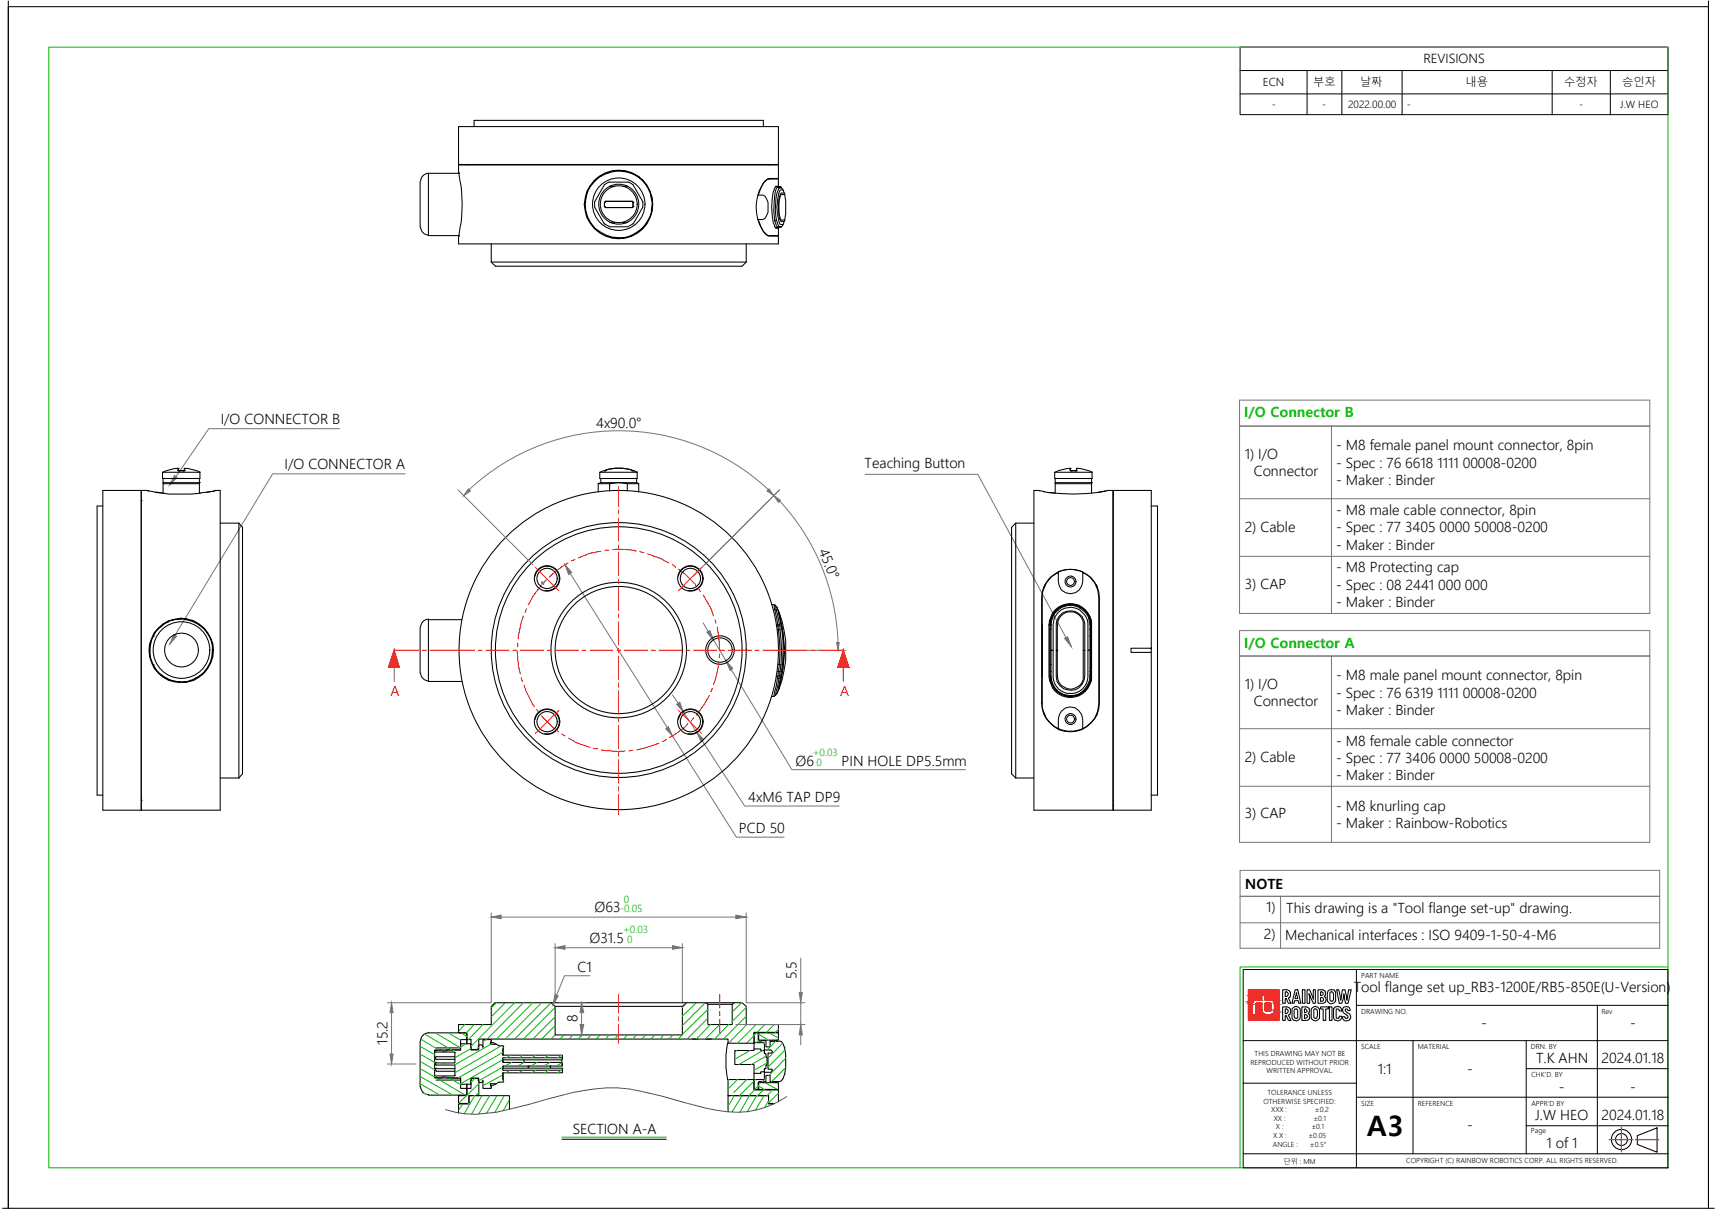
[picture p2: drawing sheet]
<svg xmlns="http://www.w3.org/2000/svg" width="420mm" height="297mm" viewBox="0 0 420 297" stroke-linecap="round" stroke-linejoin="round" font-family="sans-serif">
<g fill="none" stroke="#767676" stroke-width=".24">
<path d="M303.1 97.9h100.4v52.2h-100.4zM83.1 104.9h-32l-8 11.7M99.1 115.9h-32.4l-23.9 39.5M112 119.9l18.3 18.3M114.8 119.7a53.7 53.7 0 0 1 73 0M190.6 119.9l-21.1 21.1M211.6 116.1h27.5l21.6 40M303.1 104.3h100.4M325.6 104.3v45.8M190.6 122.5a53.7 53.7 0 0 1 14.3 34.6M303.1 122h100.4M303.1 136.1h100.4"/>
<path d="M139.4 140.3l23.8 37.7M172 152.4l1.2 2.1M174.5 156.6l3 5.1M191.9 159.1h15M303.1 154.3h100.4v51.8h-100.4zM164.5 170l1.4 2.1M167.1 174.2l3.3 5M178.8 163.8l14.9 24.5h42.4M303.1 160.5h100.4M303.1 178.3h100.4M325.6 160.5v45.6M164.5 180.1l15.6 24.7h11.7"/>
<path d="M171.7 181.2l10.4 16h23.1M303.1 192.4h100.4M303.3 213h102.6v19h-102.6zM303.3 219.3h102.6M313.2 219.3v12.7M120.1 223.4v21.9h-25.4M122.6 224.4h57.4M135.8 230.9v14.4M138.2 231.9h26.3M144.3 238.7h-6.3l-1.9 4.7M166.9 230.9v14.4M182.5 223.4v21.9h14.4"/>
<path d="M195.8 234.4v8.4M303.3 225.8h102.6M95.8 247.8v10.1M136.7 245.3h6.6M136.7 253.2h6.6M142.2 247.8v2.9M180 250.7h16.9M195.8 245.3v5.4M195.8 253.2v2.4M94.7 260.3h7"/>
</g>
<g fill="#767676" stroke="#767676" stroke-width=".24">
<path d="M204.6 157.2h.6l-.2 1.9z"/>
<path d="M189.2 121.3l1.7 1.1-.5 .5z"/>
<path d="M165.5 172.3l.7-.5 .9 2.4z"/>
<path d="M170.4 179.2l1.7 1.8-.6 .5z"/>
<path d="M138.2 138.2l1.6 1.9-.7 .5z"/>
<path d="M162.8 178.3l.6-.5 1.1 2.3z"/>
<path d="M172.8 154.7l.8-.4 .9 2.3z"/>
<path d="M177.5 161.7l1.7 1.9-.6 .5z"/>
<path d="M42.5 155.2l.7 .5-1.7 1.9z"/>
<path d="M260.4 156.2l.7-.4 .9 2.4z"/>
<path d="M120.1 224.4l2.5-.5v.9z"/>
<path d="M180 223.9l2.5 .5-2.5 .4z"/>
<path d="M42.7 116.3l.6 .5-1.8 1.8z"/>
<path d="M187.6 120.1l.5-.5 1.1 1.7z"/>
<path d="M114.6 119.6l.5 .5-1.7 1.2z"/>
<path d="M135.8 231.9l2.4-.5v.9z"/>
<path d="M164.5 231.4l2.4 .5-2.4 .4z"/>
<path d="M95.8 245.3l.3 2.5h-.7z"/>
<path d="M95.4 257.9h.7l-.3 2.4z"/>
<path d="M141.9 250.7h.8l-.5 2.5z"/>
<path d="M142.2 245.3l.5 2.5h-.8z"/>
<path d="M195.8 250.7l.4 2.5h-.7z"/>
<path d="M195.5 242.8h.7l-.4 2.5z"/>
<path d="M135.8 243.3l.7 .4-1.2 2z"/>
</g>
<g fill="none" stroke="#000" stroke-width=".25">
<path d="M2 1.6h415.8v294h-415.8zM2 .2v295.4h-1.4M417.8 .2v295.4h1.4M112.1 31h78.3v9.2h-78.3zM116 31v-1.6h70.7v1.6M102.7 44.4v11.2M102.9 55.5a1.97 1.97 0 0 0 1.9 2M104.8 42.4h7.5l-.2-.3a34.9 34.9 0 0 1 .2 15.2l-.2 .6 .2-.3h-7.5zM104.8 42.4a1.97 1.97 0 0 0-1.9 2M112.1 42.1v-1.7h78.3v3.3h-2.2a2.9 2.9 0 0 0-2 2 10.6 10.6 0 0 0 1 11.6l1 .5h2.2v1.9h-78.3v-1.8M114.7 40.2v.2M120.1 59.7v4.4"/>
<path d="M145.4 50.7l2.4 4.1M145.5 49.3v1.3M146.8 43.2h.1M147.8 54.7l1.2 .7M147.8 49.5v1v-1l.3-.2h6.5l.2 .2v1l-.2 .3h-6.5l-.3-.3M147.8 50.5h.1M147.8 49.5h.1M147.8 50.5l.3 .3M148.1 50.8h.1M148.1 49.3h.1M148.1 50.8h6.5M148.6 42.3h.1"/>
<path d="M149 44.5l-1.2 .7-2.4 4.2M149 55.5h4.7M149 44.6h4.7M149.1 45.6h1.3M149.1 54.5h1.3M151.3 58.2a8.2 8.2 0 0 0 8.2-7.8 8.2 8.2 0 0 0-7.4-8.5 8.2 8.2 0 0 0-8.8 7 8 8 0 0 0 8 9.3v.2a8.4 8.4 0 0 0 7.7-11.6 8.4 8.4 0 0 0-13.7-2.7 8.4 8.4 0 0 0 2.8 13.7l1.6 .5 1.6 .1M152.3 45.6h1.1M152.3 54.5h1.1M153.7 44.5l1.1 .7 2.4 4.2M153.9 42.3h.1M154.6 49.3h-6.5l-.3 .2M154.6 50.8h.1"/>
<path d="M154.6 49.3h.1M154.6 49.3l.2 .2M154.8 50.5h.1M154.8 49.5h.1M154.8 49.5v1M154.8 50.5l-.2 .3M154.8 54.7l-1.1 .7M156.1 43.2h.1M157.2 49.3v1.3M157.2 50.7l-2.4 4.1M182.5 59.7v4.4M185.3 53.7h.1"/>
<path d="M185.3 47.7h.1M187.1 44.4l.7-.6h2.6v1.8h-.7a12.1 12.1 0 0 0-.7 8l.5 1.9 .2 .4h.7v1.7h-2.2a2.61 2.61 0 0 1-2.1-2.2l-.7-1.7h1.2a2.88 2.88 0 0 0 1.2-3 2.82 2.82 0 0 0-1.2-3h-1.2l.7-1.6 .6-1.3zM187.8 57.6h.4M187.8 43.8h.4M188 40.2v.2M189.6 45.7h.6a2.05 2.05 0 0 0-.7 2 13.3 13.3 0 0 0 .6 7.9h.1M189.6 55.6h.6M189.9 53.8l-.3 .2M190.2 45.8l.4 .2M190.2 55.6h.1M190.2 55.6h.6M190.2 45.7h.6"/>
<path d="M190.2 45.7h.1M190.3 45.7l.4 .2M190.4 45.7l.4 .2M190.5 46.1l.6-.1 .4 .5a.76 .76 0 0 0-1 .7 14.3 14.3 0 0 0 .3 7.6l.7 .2-.4 .5h-.3a.93 .93 0 0 1-.7-1 13.1 13.1 0 0 1 .4-8.4zM190.7 55.4l-.4 .2M190.7 45.7l.3 .2M190.8 55.4l-.4 .2M190.8 45.7l.4 .2M191 47.6h.9a19.2 19.2 0 0 1 0 6.2h-.9a9.8 9.8 0 0 1 0-6.2zM191.2 55.4l-.4 .2M191.5 46.5l.3 .7-.9 .2a11.4 11.4 0 0 0 0 6.7l.9 .1-.3 .8M191.9 47.2l.1 .3"/>
<path d="M192 53.8l-.1 .3M120.1 64.1l1.1 1h60.3l1-1M120.1 64.1h62.4M39.8 115.6h9.1v1.5h-9.1zM39.9 118.1h.1M39.9 117.1v1M43.6 114.7v.5h.2M43.6 115.2h.1M43.6 114.7h.1M43.6 115.2h.2M43.6 114.7v.5M43.6 114.6l-1.9 .3-1.9 .6"/>
<path d="M43.8 115.2h.1M43.8 115.2h1.1M44.8 115.2h.1M45.1 114.7v.5h-.3M45.1 115.2h.1M45.1 114.7h.1M45.1 115.2h-.3h.3M45.1 114.7v.5M45.1 114.6l2 .3 1.8 .6M48.8 118.3h-8.9v2.3l-1.8-.2M48.8 118.1v2.5M48.8 117.1v1h-8.9v.2"/>
<path d="M48.8 118.1h.1M146.3 118.3h2.8M146.3 118.3v2.1M146.7 115.6h9.1v1.5h-9.1zM146.9 118.1h8.8M146.9 117.1v1M146.9 118.1l-.6 .2M147.8 115.2h.3M147.8 115.2h.1M147.8 115.1l-1 .4M148 115a11 11 0 0 1 6.6 0M148.1 115.2h.1"/>
<path d="M153.4 118.3h2.8M154.6 115.2h.2M154.6 115.2h.1M154.8 115.1l1.1 .4M154.8 115.2h.1M155.7 117.1v1M155.7 118.1l.5 .2M156.2 118.3v2.1M257.9 115.6h9.2v1.5h-9.2zM258.1 118.1v2.5M258.1 118.3h8.9v2.3M258.1 118.1h8.9v.2"/>
<path d="M258.1 118.1h.1M258.1 117.1v1M261.7 115.2v-.5v.5h.3M261.7 115.2h.1M261.7 114.7h.1M261.7 115.2h.3M261.8 114.6l-1.9 .3-1.9 .6M262 115.2h.1M262 115.2h1.1M263 115.2h.1M263.3 114.7v.5h-.3M263.3 115.2h.1"/>
<path d="M263.3 115.2h-.3h.3M263.3 114.7h.1M263.3 114.7v.5M263.3 114.6l2 .3 1.8 .6M267 118.1h.1M267 117.1v1M25.1 123.8h-1.4v70.7h1.4M34.5 122.5h.1M34.5 120v78.2M35.9 120h-10.8v78.2h28.7v-78.2h-1.1M48.8 120.6h.1M51.4 120.3l-1 .2"/>
<path d="M52.7 120l-1 .3M52.7 120a37.4 37.4 0 0 1-14.5 .5l-2.3-.5 .4 .1M53.8 128h4.6M58.4 128l.9 1v60.3l-.9 1.1M58.4 128v62.4M149.1 120.1v-1.8a9.3 9.3 0 0 1 4.3 0v1.8M248.4 128l-1 1v60.3l1 1.1M248.4 128v62.4M248.4 128h4.5M252.9 120h1.2a41.3 41.3 0 0 0 16.5 .1l1.6-.1v78.2h-19.3zM255.1 120.3h.3M256.3 120.5l1.6 .1"/>
<path d="M258.8 140a6.9 6.9 0 0 1 6 0M270.5 120.1l-1.8 .3M272.4 121.1h-.1M281.6 123.8h1.5v70.7h-1.5M36.6 157.6h.1M37.5 155.7h.1M40.9 152.3h.1M43.9 151.5h.1M45.5 151.6h.1M45.5 151.4h.1M51.9 159.1a7.7 7.7 0 0 0-7.7-7.6 7.7 7.7 0 0 0-7.6 7.8 7.7 7.7 0 0 0 7.7 7.6 7.6 7.6 0 0 0 7.6-7.8h.3a7.8 7.8 0 0 0-9.9-7.5 7.8 7.8 0 0 0-4.7 11.5 7.8 7.8 0 0 0 12.3 1.6 8.3 8.3 0 0 0 2.3-5.6M102.7 153.5v11.2"/>
<path d="M104.8 151.5a1.97 1.97 0 0 0-1.9 2M112.9 151.6h-8.1v15.1h8.1M188.7 147.9l.9 .2 .4 .5M189.2 147.9l1 5M189.5 149.2l.4 .1M189.6 148.1l1.2 5v.9M189.9 152.9h.3M190 148.6l.4 1.5a29.6 29.6 0 0 1 1.1 9h-.4M190 148.6a34.5 34.5 0 0 1 .4 20.3l-.4 .8M190 153.1h.2l.2 .9h-.3M190.2 152.9v.2h.6M190.4 154h.4l.3 5.1h-.3z"/>
<path d="M190.4 149.6a25.9 25.9 0 0 1 1.4 14.3l-.5 2.5-.9 2.2M190.5 149.7l1.1 6.6 .3 2.8h-.1M190.7 152.8l-.4 .1M190.7 159.1l-.1 3.4M191.1 159.1l-.1 3.6M191.5 159.1a54 54 0 0 1-1.4 10.6h-.1M191.9 159.1l-.6 5.7-.8 3.8M254.9 152.9v12.5M254.9 152.8h.1M255.6 143l-.2 .7M256.8 141.3a7.1 7.1 0 0 1 7.7-1.5 7.1 7.1 0 0 1 4.4 6.5v25.8a7 7 0 0 1-7.1 7 7 7 0 0 1-7-7v-25.8a6.9 6.9 0 0 1 2-5zM256.8 152.8a5 5 0 0 1 5-5 5 5 0 0 1 5 5"/>
<path d="M256.8 152.9v1.1M256.8 152.9l.1 13.1M256.9 159.1h.2M257 159.1h.6v-3.7a10.6 10.6 0 0 1 .3-4.4 4.3 4.3 0 0 1 3.9-2.3 4.3 4.3 0 0 1 3.9 2.4l.4 1.3v6.7h.5v-6.3a4.8 4.8 0 0 0-5.6-4.6 5.2 5.2 0 0 0-4 5.8v12a4.8 4.8 0 0 0 5.2 4.2 4.8 4.8 0 0 0 4.4-5v-6.1M257.1 153.9l-.2 .1M257.1 153l-.2 .1M257.1 152.8h-.2M257.2 141.1l1.6-1v2.3a2.99 2.99 0 0 0 3 2.9 2.99 2.99 0 0 0 3-2.9v-2.3a6.7 6.7 0 0 1 3.9 6.2v25.8a6.7 6.7 0 0 1-3.9 6.2v-2.3a2.99 2.99 0 0 0-3-3 2.99 2.99 0 0 0-3 3v2.3a6.7 6.7 0 0 1-3.9-6.2v-25.8a7.7 7.7 0 0 1 2.3-5.2zM257.6 159.1v6.6a4.3 4.3 0 0 0 4.2 4 4.3 4.3 0 0 0 4.3-4v-6.6M258.1 149.2a5.2 5.2 0 0 1 5.7-1.1 5.2 5.2 0 0 1 3.2 4.8v12.6a5.2 5.2 0 0 1-4.7 5.1 5.2 5.2 0 0 1-5.6-4.1l-.2-13.6a6.6 6.6 0 0 1 1.6-3.7zM258.1 149.7a5 5 0 0 0-1.3 2.9M258.4 149.2a4.9 4.9 0 0 1 5.2-1 4.9 4.9 0 0 1 3.1 4.2v12.7a4.4 4.4 0 0 1-1.5 4"/>
<path d="M258.4 149.2a5.7 5.7 0 0 0-1.6 3.7M258.4 149.2h.1M258.6 149.2l.1 .1M258.7 159.1h-.3M259 150.9a3.6 3.6 0 0 1 4.3-1.1 3.6 3.6 0 0 1 2 4v10.5a4.2 4.2 0 0 1-2.3 4.5 3.5 3.5 0 0 1-4.7-3.2v-12.3a3.5 3.5 0 0 1 .7-2.4zM259.3 150.9a3.2 3.2 0 0 1 3.9-.9 3.2 3.2 0 0 1 1.7 3.5v11.3a3.2 3.2 0 0 1-3.2 3.8 3.2 3.2 0 0 1-3.1-3.8v-11.3l.1-1.4zM260.1 148.2l-1 .5M261.5 147.9h.9l.9 .3M264.8 148.8l.9 1M265 159.1h.3M266.3 150.9l.3 .9M266.5 152.2l.2 .1"/>
<path d="M266.5 152.8h.2M266.5 153.9l.2 .1M266.5 155.6h.2M266.5 159l.2 .1M266.8 152.9v12.6M268.1 143l.2 .7M281.6 158.6h-5v1h5v-39.6h-9.3v78.2h9.3v-38.6M36.6 160.6h.1M37.5 162.7h.1M39.2 165.2h.1M40.8 166h.1M43.9 166.9h.1"/>
<path d="M45.5 167h.1M45.5 166.7h.1M102.9 164.6a1.97 1.97 0 0 0 1.9 2M188.7 170.4h.5M189.6 170.2l-.4 .2M189.9 165.5h.3l-1 4.9M190 169.7l-.4 .5M190.1 164.3h.3l-.2 1.2M190.2 166h.3M190.2 162.5h.4M190.3 165.3l.4 .1M190.6 162.5l.4 .2-.2 1.6h-.4z"/>
<path d="M190.8 164.3l-.6 3.3-.6 2.6M255.4 174.5l.2 .7M256.8 165.4a5 5 0 0 0 5 5 5 5 0 0 0 5-5M256.8 165.6l.1 .4M256.9 166a5 5 0 0 0 8.3 3.1M256.9 166.6l.4 .9M256.9 165.4l.2 .1M256.9 162.5h.2M256.9 164.3h.2M257.1 166h.2M257.8 168.4l1 1M258.8 178.3a6.9 6.9 0 0 0 6 0"/>
<path d="M260.2 170.2l.9 .2h.9M264.5 169.5l-1.1 .7M265 168.9l.2 .1M265.2 169.1h.1M266.7 164.3h-.2M266.7 165.6a4 4 0 0 1-1.1 3M266.7 165l-.2 .1M266.7 165.4l-.2 .1M268.3 174.5l-.2 .7M34.5 195.8h.1M53.8 190.4h4.6M248.4 190.4h4.5"/>
<path d="M272.3 197h.1M102.7 254.7v11.2M104.8 252.7h9.4v1.7h-1.6v2.5h-6.3v6.9h6.3v2.5h1.6v1.7h-9.4M104.8 252.7a1.97 1.97 0 0 0-1.9 2M106.3 257.3v.1M106.4 257.4h4.7M106.5 257l-.2 .2M106.7 258.6h4.6M106.7 259.2h4.6M106.7 256.9v.1M106.7 256.4h5.9M106.7 260l-.3 .3 .3 .3"/>
<path d="M106.7 258.6l-.3 .3 .3 .3M111.1 257.5h.1M111.3 257.5v2.6h-4.6M112.1 252.5l.2 .2M112.4 252.7h.1M114.2 254.4v1M117 256.3v.6h-1.8v-1.5h-2.6v1.5h-3.4v.3h-1l-.2-.3h-.6l-1 .3M117 256.2a.57 .57 0 0 1 .5-.6 .57 .57 0 0 1 .6 .6M119.9 255.5l.1-.4h.7l.7 .4M120.1 254.6v.5M121.9 255.9l-.5-.4h-1.5l.2-1.1h-2v1.9M122 255.7l.1 .1"/>
<path d="M122 255.9h.9M122.9 259.3h14.5M123 255.9l.2 .2M123.1 256.1l-.2 2.1h14.6v.6h-14.6v1.2h14.6v.8h-14.6v1.1h14.6M123.1 256.5v1.7M123.1 259.3v.7M128.1 259.3v.7M134.7 245.3h33.2M135.8 246.2h31.1M137.4 259.2v1.5M137.5 258.8v.4M169.3 254.2h4.7"/>
<path d="M170.7 254.2h-53.6v2.6h-1.9v-2.4h-1v-1.7h-1.8l-.3-.2v-1.8h8v-4.5l.9-.9h13.7l1.1 .9v7h31.1v-7l1-.9h4.7l.5 .4v5h6v-5l.5-.4h1.9l1 .9v4.5h7.9v1.9h-6v2.7h-6.3v-1.1h-5.5M172.6 245.3h7M173.1 245.7h6M178.1 255.3l-.3 .7a21.4 21.4 0 0 0 .1 7.9l.2 .2M179.7 257h4.7v-.3h1.7v.3h.8v.8h.4v.9h.3v1.9h-.3v.9h-.4v.7h-.8v.4h-1.7v-2.1h-4.7zM184.4 255.3v1.4M185.4 252.7h5v1.8h-5zM186.9 256.9v.9M188.2 252.6l-.4 .1M188.3 254.7h1.9M188.4 256.9l.4 .5M188.8 257.4v.3h-1v3.9h1v.4"/>
<path d="M189.9 254.5l-.3 .2M191.8 256.1l-.3-.7-.4-.5-.3-.2h-2.5v1.4h-1v-1.5l-1.8 .1v-2h-1.1v2.4h2.5v1.8h1.4M191.9 256.5a20 20 0 0 1 0 6.4M191.9 256.1l.1 .3M313.7 242.2a1.87 1.87 0 0 1 1.6 .2 1.27 1.27 0 0 1-.2 1.8l.6 1.3h-.6l-.5-1.2h-.3v1.2h-.6zM313.7 246.4a1.77 1.77 0 0 1 1.8 .3 1.18 1.18 0 0 1-.4 1.7l.6 1.3h-.6l-.5-1.2h-.3v1.2h-.6zM314.3 242.7a.6 .6 0 0 1 .8 .6 .6 .6 0 0 1-.8 .5zM314.3 246.9a.6 .6 0 0 1 .8 .5 .6 .6 0 0 1-.8 .6zM316 246.9a1.08 1.08 0 0 1 1.2-.6 1.08 1.08 0 0 1 .8 1.1v1.3a1.02 1.02 0 0 1-1 1.1 1.02 1.02 0 0 1-1-1.1zM316.6 247l.5-.1 .3 .2v1.9l-.3 .2-.5-.2-.1-.3zM316.7 242.2h.7l.7 3.3h-.5l-.1-.7h-.9l-.1 .7h-.5zM317 242.9h.1l.3 1.4h-.7z"/>
<path d="M318.4 246.4h1a.96 .96 0 0 1 .8 .6 .96 .96 0 0 1-.3 1 .91 .91 0 0 1 .4 1 .91 .91 0 0 1-.9 .7h-1zM318.5 242.2h.7v3.3h-.7zM319 248.3a.46 .46 0 0 1 .6 .1 .46 .46 0 0 1-.1 .6l-.5 .2zM319 246.9h.3l.4 .4v.2l-.4 .3h-.3zM319.7 242.2h.6l.9 2.3v-2.3h.5v3.3h-.5l-1-2.3 .1 2.3h-.6zM320.7 246.9a1.08 1.08 0 0 1 1.2-.6 1.08 1.08 0 0 1 .8 1.1v1.3a1.02 1.02 0 0 1-1 1.1 1.02 1.02 0 0 1-1-1.1zM321.3 247l.5-.1 .3 .1 .1 .4v1.3l-.3 .5h-.3l-.3-.3zM322.3 242.2h1a.96 .96 0 0 1 .8 .6 .96 .96 0 0 1-.2 1 .89 .89 0 0 1 .3 1 .89 .89 0 0 1-.9 .7h-1zM323 244.1a.48 .48 0 0 1 .6 .4 .48 .48 0 0 1-.6 .5zM323 242.7l.6 .2v.4l-.4 .3h-.2zM323 246.4h1.9v.5h-.7v2.8h-.6v-2.8h-.6zM324.7 242.6a1.23 1.23 0 0 1 1.8 0l.1 1.9a1.02 1.02 0 0 1-1 1.1 1.02 1.02 0 0 1-1-1.1z"/>
<path d="M325.1 246.4h.7v3.3h-.7zM325.2 242.8l.6-.1 .2 .1 .1 .4v1.4l-.2 .4h-.4l-.3-.3zM326.3 246.6a1.13 1.13 0 0 1 1.2-.2 1.13 1.13 0 0 1 .7 1h-.7l-.2-.5-.5 .1 .1 2.2h.5l.1-.5h.7a1.02 1.02 0 0 1-1 1.1 1.02 1.02 0 0 1-1.1-1.1zM326.9 242.2h.5l.5 2.5 .4-2.5h.6l.5 2.5 .4-2.5h.7l-.8 3.3h-.6l-.4-2.3-.5 2.3h-.7zM328.5 246.5a1.03 1.03 0 0 1 1.7 .8h-.5l-.3-.4h-.3a.86 .86 0 0 0 .7 1 1.04 1.04 0 0 1 .1 1.8 1.04 1.04 0 0 1-1.6-.9h.6l.2 .4h.5v-.2a.86 .86 0 0 0-.8-1 1.23 1.23 0 0 1-.3-1.5zM102.9 265.9a1.97 1.97 0 0 0 1.9 1.9M106.3 263.3l.2 .2M106.3 263.3v.1M106.4 263.6l1.6 .2 .2-.3h1v.3h3.4v1.5h2.6v-1.5h1.8v.6M106.4 263.3h4.7M106.7 260.6h4.6v2.5M106.7 261.5h4.6"/>
<path d="M106.7 262.1h4.6M106.7 263.6v.2M106.7 264.3h5.9M106.7 261.4l-.3 .3 .3 .3M111.1 263.1h.1M112.3 268l-.2 .2M112.4 268v.1M114.2 265.3v1M115.4 268.1h-.7v1.9h-2.6v-1.8M116.6 268.1h.5v-4.2h-1.9v2.4h-1v1.8l-2.1 .1M117 264.3a.57 .57 0 0 0 .5 .6 .57 .57 0 0 0 .6-.6M118.1 264.4v1.9h2l-.2-1.1h1.5l.5-.4"/>
<path d="M119.9 265.2l.1 .3h.7l.7-.3M120.1 265.5v.6M122.1 264.8h.8M122.9 261.4h14.6v.5M123.1 260.8v.6M123.1 262.5v1.6M123.2 264.6l-.2 .2M124.6 271.5v-3.4h-9.9v2h-2.6v2.3M129.2 260.8v.4M129.3 260.8h.1M129.3 261.2v.1M134.5 260.8h.1"/>
<path d="M134.6 260.8v.4M137.4 278.8h25.5M137.5 261.9v.6h-14.6l.2 2.2M178.6 268.1h-.5v-4h6.3v2.6h6v2.8M179.7 268.1h8.3v1.9h1.2M184.4 262.6v1.5M185.4 264.9h5v1.7h-5zM186.9 261.5v.9M187.8 266.6l.4 .1M188.3 262.4h-1.4v1.7h-2.5v2.5h1.1v-1.9h1.8v-1.6h1v1.6h2.5l.7-.8 .3-.8M188.3 264.7h1.9M188.8 261.9l-.4 .5"/>
<path d="M189.2 270.1h-1.2v-2h-9.9v3.9M189.6 264.7l.3 .2M190.2 264.7h.1M192 262.7l-.1 .3M400.4 277.9l4.9-1.9v5.9l-4.9-1.9z"/>
<circle cx="151.3" cy="50" r="6.4"/>
<circle cx="151.3" cy="50" r="4.5"/>
<circle cx="151.3" cy="50" r="4.9"/>
<circle cx="44.4" cy="159.1" r="6.9"/>
<circle cx="44.4" cy="159.1" r="4.1"/>
<circle cx="133.8" cy="141.5" r="3.1"/>
<circle cx="133.8" cy="141.5" r="2.48"/>
<circle cx="151.3" cy="159.1" r="39.1"/>
<circle cx="151.3" cy="159.1" r="31.2"/>
<circle cx="151.3" cy="159.1" r="30.2"/>
<circle cx="151.3" cy="159.1" r="16.6"/>
<circle cx="151.3" cy="159.1" r="15.6"/>
<circle cx="168.8" cy="141.5" r="3.1"/>
<circle cx="168.8" cy="141.5" r="2.48"/>
<circle cx="176.1" cy="159.1" r="3.5"/>
<circle cx="176.1" cy="159.1" r="2.98"/>
<circle cx="261.8" cy="142.3" r="1.33"/>
<circle cx="261.8" cy="142.3" r=".95"/>
<circle cx="133.8" cy="176.6" r="3.1"/>
<circle cx="133.8" cy="176.6" r="2.48"/>
<circle cx="168.8" cy="176.6" r="3.1"/>
<circle cx="168.8" cy="176.6" r="2.48"/>
<circle cx="261.8" cy="175.9" r="1.33"/>
<circle cx="261.8" cy="175.9" r=".95"/>
<circle cx="396.6" cy="278.8" r="2.48"/>
<circle cx="396.6" cy="278.8" r="1.46"/>
</g>
<g fill="none" stroke="#f00" stroke-width=".24">
<path d="M151.3 119.1v4.8M130.9 138.8l5.8 5.7M138.9 137.8l-1 .5-3.5 2.9M140.6 136.9l-.9 .4M146.9 134.9l-2.6 .5-2.8 1.1M148 134.6h.8M149.9 134.5l1.4-.1 3.5 .2 .8 .3M151.3 124.8v.9M151.3 126.7v5.6M151.3 133.3v.9M151.3 135.1v5.7M156.5 135l1 .2"/>
<path d="M158.4 135.5l3.1 1.1 2.1 1.2M164.5 138.2l.7 .6M166 139.3l1.5 1.1 2.7 2.8M171.6 138.8l-5.6 5.7M96.4 159.1l1.3 4.2h-2.7zM96.4 159.1h6M103.3 159.1h1M105.2 159.1h10.9M117 159.1h.9M118.9 159.1h5.6M125.5 159.1h.9M126.5 159.2l.2 3.5 .6 2.3"/>
<path d="M126.6 157.3v.9M127.3 159.1h5.7M128 150.7l-.5 1.4-.8 4.2M128.8 149l-.4 .8M132.3 143.2l-1.9 2.6-1.2 2.3M133.9 159.1h1M135.8 159.1h5.7M142.4 159.1h.9M144.3 159.1h5.6M150.9 159.1h.9M151.3 141.7v1M151.3 143.6v5.7"/>
<path d="M151.3 150.2v.9M151.3 152.1v5.6M151.3 158.7v.9M152.7 159.1h5.7M159.3 159.1h1M161.2 159.1h5.7M167.8 159.1h.9M169.7 159.1h5.6M170.8 144l.5 .8M172 145.5l1.9 3.3 .6 1.9M174.9 151.6l.2 .9M175.4 153.4l.4 2.3 .2 3.4"/>
<path d="M176.3 159.1h.9M178.1 159.1h5.7M184.7 159.1h1M186.6 159.1h10.8M198.4 159.1h.9M200.3 159.1h5.9M206.2 159.1l1.4 4.2h-2.7zM127.5 165.8l.3 .9M128.1 167.6l.7 1.8 1.9 3.4M131.2 173.6l.6 .8M132.5 175.1l2.6 2.8 1.6 1.2M136.7 173.8l-5.8 5.6"/>
<path d="M137.4 179.6l.8 .5M151.3 160.5v5.7M151.3 167.1v1M151.3 169v5.7M151.3 175.6v.9M151.3 177.5v5.6M166 173.8l5.6 5.6M168.3 177l-.8 .9-2.8 2-1 .6M169.7 175.6l-.7 .8M173.5 170.2l-1.4 2.4-1.8 2.4M174.2 168.4l-.3 .9M175.9 161.9l-.9 4.2-.5 1.4"/>
<path d="M176 160l-.1 .9M139.1 180.6l1.9 1.1 3.3 1.2M145.2 183.1l1 .1M147.1 183.5l4.2 .4 1.5-.1M151.3 184.1v.9M151.3 185.9v5.7M151.3 192.5v1M151.3 194.4v4.8M154.7 183.6l-.9 .2M161.2 181.8l-3 1.1-2.5 .6M162.9 181l-.8 .5M151.3 243.3v4.6"/>
<path d="M151.3 248.8v.9M151.3 250.7v4.6M176 243.3v3.3M176 247.5v1M176 249.4v3.3M393.4 278.9h6M396.5 275.8v6.1M399.9 278.9h5.9"/>
</g>
<g fill="none" stroke="#000" stroke-width=".24">
<path d="M303.3 11.5h104.6v16.6h-104.6zM303.3 17.3h104.6M319.7 17.3v10.8M328.2 17.3v10.8M342.9 17.3v10.8M379.6 17.3v10.8M393.8 17.3v10.8M303.3 23h104.6M130.9 141a2.98 2.98 0 0 1 3.5-2.4 2.98 2.98 0 0 1 2.3 3.5 2.98 2.98 0 0 1-3.5 2.4M165.9 141a2.98 2.98 0 0 1 3.5-2.4 2.98 2.98 0 0 1 2.4 3.5 2.98 2.98 0 0 1-3.5 2.4M130.9 176a2.98 2.98 0 0 1 3.5-2.4 2.98 2.98 0 0 1 2.3 3.5 2.98 2.98 0 0 1-3.5 2.4M165.9 176a2.98 2.98 0 0 1 3.5-2.4 2.98 2.98 0 0 1 2.4 3.5 2.98 2.98 0 0 1-3.5 2.4"/>
<path d="M331.7 237.2h-27.7v27.8h27.7M304 254.6h69.3M331.7 246h76.2M345.6 254.6v27.7M373.3 254.6v27.7M373.3 254.6h17.4v27.7M390.7 246v8.6h17.2M304 265v20.7h103.9v-48.5h-76.2v48.5M331.7 268.5h76.2M373.3 261.5h34.6M373.3 275.4h34.6M304 282.3h103.9"/>
</g>
<g fill="none" stroke="#e03c31" stroke-width=".25">
<path d="M96.4 163.3v3.4M206.2 163.3v3.4M305.3 242.2h7.5v7.5h-7.5zM306.3 245.7v2.6h.8v-2.6M307.3 244.7h1.3v-1.1h.8v1.1h1.2M307.3 245.5h1.3v1.6M307.4 245.5l-.2 .2M307.4 244.6a1.08 1.08 0 0 0-1.1 1.1M308.6 247.1a1.08 1.08 0 0 0 1.1 1M309.5 247.1l.2 .2M309.6 248.3h1M309.6 247.4h1"/>
<path d="M310.6 245.5h-1.2v1.6M310.7 244.6a1.08 1.08 0 0 1 1.1 1.1M310.7 245.5l.2 .2M310.9 247.1l-.2 .2M310.9 245.7v1.4M311.7 245.7v1.4M311.8 247.1a1.08 1.08 0 0 1-1.1 1"/>
</g>
<g fill="#e03c31" stroke="#e03c31" stroke-width=".24">
<path d="M307.2 245.6h1.4z"/>
<path d="M309.5 247.4h1.3z"/>
<path d="M96.4 159.1l1.3 4.2h-1.3zM96.4 159.1l-1.4 4.2h1.4z"/>
<path d="M206.2 159.1l1.4 4.2h-1.4zM206.2 159.1l-1.3 4.2h1.3z"/>
<path d="M305.3 242.2l7.5 1.4v-1.4zM305.3 242.2l7.5 1.4h-7.5z"/>
<path d="M309.4 243.6l3.4 1.1v-1.1zM309.4 243.6l3.4 1.1h-3.4z"/>
<path d="M305.3 243.6l3.3 1.1v-1.1zM305.3 243.6l3.3 1.1h-3.3z"/>
<path d="M310.6 244.7h2.2zM310.6 244.7h2.2z"/>
<path d="M305.3 244.7h1.8zM305.3 244.7h2z"/>
<path d="M310.9 244.7h1.9zM310.9 244.7h1.9z"/>
<path d="M305.3 244.7h1.7zM305.3 244.7h1.8z"/>
<path d="M311 244.7l1.8 .1v-.1zM311 244.7l1.8 .1z"/>
<path d="M305.3 244.7l1.4 .1 .3-.1zM305.3 244.7l1.4 .1h-1.4z"/>
<path d="M311.3 244.8l1.5 .2v-.2zM311.3 244.8l1.5 .2z"/>
<path d="M305.3 244.8l1.3 .2 .1-.2zM305.3 244.8l1.3 .2h-1.3z"/>
<path d="M311.4 245l1.4 .1v-.1zM311.4 245l1.4 .1z"/>
<path d="M305.3 245l1.2 .1 .1-.1zM305.3 245l1.2 .1h-1.2z"/>
<path d="M311.5 245.1l1.3 .2v-.2zM311.5 245.1l1.3 .2h-1.1z"/>
<path d="M305.3 245.1l1 .2 .2-.2zM305.3 245.1l1 .2h-1z"/>
<path d="M311.7 245.3l1.1 .2v-.2zM311.7 245.3l1.1 .2h-1.1z"/>
<path d="M305.3 245.3l1 .2v-.2zM305.3 245.3l1 .2h-1z"/>
<path d="M307.3 245.5h1.3zM307.3 245.5h1.3zM307.3 245.5h1.3zM307.2 245.5h1.4z"/>
<path d="M307.2 245.5l1.4 .1v-.1zM307.2 245.5l1.4 .1h-1.4zM307.2 245.6h1.4zM307.2 245.6h1.4zM307.2 245.6h1.4zM307.2 245.6h1.4zM307.1 245.6h1.5z"/>
<path d="M307.1 245.6l1.5 .1v-.1zM307.1 245.6l1.5 .1h-1.5z"/>
<path d="M311.7 245.5l1.1 .2v-.2zM311.7 245.5l1.1 .2h-1.1z"/>
<path d="M305.3 245.5l1 .2v-.2zM305.3 245.5l1 .2h-1z"/>
<path d="M307.1 245.7h1.5zM307.1 245.7h1.5z"/>
<path d="M311.7 245.7l1.1 1.4v-1.4zM311.7 245.7l1.1 1.4h-1.1z"/>
<path d="M307.1 245.7l1.5 1.4v-1.4zM307.1 245.7l1.5 1.4h-1.5z"/>
<path d="M307.1 247.1l1.5 .3v-.3zM307.1 247.1l1.5 .3h-1.5z"/>
<path d="M311.7 247.1l1.1 .3v-.3zM311.7 247.1l1.1 .3h-1.1z"/>
<path d="M307.1 247.4l1.5 .1v-.1zM307.1 247.4l1.5 .1h-1.5z"/>
<path d="M311.7 247.4l1.1 .2v-.2zM311.7 247.4l1.1 .2h-1.1z"/>
<path d="M307.1 247.5l1.6 .3-.1-.3zM307.1 247.5l1.6 .3h-1.6z"/>
<path d="M311.7 247.6l1.1 .2v-.2zM311.7 247.6l1.1 .2h-1.3z"/>
<path d="M307.1 247.8l1.8 .1zM307.1 247.8l1.8 .1h-1.8z"/>
<path d="M311.5 247.8l1.3 .1v-.1zM311.5 247.8l1.3 .1h-1.4z"/>
<path d="M307.1 247.9l1.9 .1zM307.1 247.9l1.9 .1h-1.9z"/>
<path d="M311.4 247.9l1.4 .1v-.1zM311.4 247.9l1.4 .1h-1.5z"/>
<path d="M307.1 248l2 .1zM307.1 248l2 .1h-2z"/>
<path d="M311.3 248l1.5 .1v-.1zM311 248.1l.3-.1 1.5 .1z"/>
<path d="M307.1 248.1h2.1zM307.1 248.1h2.1z"/>
<path d="M311 248.1h1.8zM310.9 248.1h1.9z"/>
<path d="M307.1 248.1l2.4 .2zM307.1 248.1l2.4 .2h-2.4z"/>
<path d="M310.9 248.1l1.9 .2v-.2zM310.6 248.3l.3-.2 1.9 .2z"/>
<path d="M307.1 248.3h2.5zM307.1 248.3h2.5z"/>
<path d="M305.3 245.7l1 2.6v-2.6zM305.3 245.7l1 2.6h-1z"/>
<path d="M305.3 248.3l7.5 1.4v-1.4zM305.3 248.3l7.5 1.4h-7.5z"/>
<path d="M309.4 245.5h1.4zM309.4 245.5h1.4zM309.4 245.5h1.4zM309.4 245.5h1.4z"/>
<path d="M309.4 245.5l1.4 .1v-.1zM309.4 245.5l1.4 .1h-1.4zM309.4 245.6h1.4zM309.4 245.6h1.4z"/>
<path d="M309.4 245.6h1.5zM309.4 245.6h1.5zM309.4 245.6h1.5zM309.4 245.6h1.5z"/>
<path d="M309.4 245.6l1.5 .1v-.1zM309.4 245.6l1.5 .1h-1.5zM309.4 245.7h1.5zM309.4 245.7h1.5z"/>
<path d="M309.4 245.7l1.5 1.4v-1.4zM309.4 245.7l1.5 1.4h-1.5z"/>
<path d="M309.4 247.1l1.5 .2v-.2zM309.4 247.1l1.5 .2h-1.5zM309.4 247.3h1.5z"/>
<path d="M309.4 247.3h1.5zM309.5 247.3h1.4zM309.5 247.3h1.4z"/>
<path d="M309.5 247.3l1.3 .1 .1-.1zM309.5 247.3l1.3 .1h-1.3zM309.5 247.4h1.3zM309.5 247.4h1.3zM309.5 247.4h1.3zM309.5 247.4h1.3zM309.5 247.4h1.3z"/>
<path d="M309.6 247.4h1zM309.6 247.4h1.2z"/>
</g>
<g fill="none" stroke="#00b800" stroke-width=".24">
<path d="M11.9 11.5h396v274.2h-396zM407.9 236.6h-104.6v49.1M102.7 259.7l3.6 2M102.7 257.9l3.6 2.1M102.7 256l3.6 2M102.9 254.2l4.4 2.7M103.8 253l6.7 3.9M106.4 252.7l6.2 3.7M108.1 257l-.9 .4M109.6 252.7l3 1.8M111.4 256.9l-1 .5M112.8 252.7l1.4 .9"/>
<path d="M113.7 250.7l-1.6 1.6M113.9 255.4l-1.3 .7M115.2 256.5l-3.9 2.3M116 250.7l-2 2M117.1 256.3l-.5 .5M118.1 250.7l-3.5 3.7M118.9 254.4l-.8 .5M120 255.5l-8.9 5.1M121.4 245.3l-1.3 1.3M122.6 255.9l-11.3 6.6M122.9 257.5l-10.9 6.3M122.9 259.3l-10.3 5.9"/>
<path d="M123.6 245.3l-3.5 3.5M124.8 258.2l-1 .6M125.1 260l-1.7 .8M125.9 245.3l-10.7 10.7M127.9 258.2l-.9 .6M128 245.3l-8.9 8.9M128.1 260l-1.5 .8M130.3 245.3l-8.9 8.9M131.1 258.2l-1.1 .6M131.3 260l-1.5 .8M132.5 245.3l-8.9 8.9M134.2 258.2l-1 .6"/>
<path d="M134.5 260l-1.5 .8M134.7 245.3l-8.8 8.9M135.8 246.5l-7.8 7.7M135.8 248.8l-5.5 5.4M135.8 250.9l-3.3 3.3M135.8 253.2l-1.1 1M137.4 258.2l-1 .6M137.5 260l-1.5 .8M137.9 253.2l-1 1M140.1 253.2l-.9 1M142.4 253.2l-1 1M144.5 253.2l-.9 1"/>
<path d="M146.8 253.2l-1 1M149 253.2l-.9 1M151.3 253.2l-1.1 1M153.4 253.2l-.9 1M155.7 253.2l-1 1M157.9 253.2l-.9 1M160.1 253.2l-1 1M162.3 253.2l-.9 1M164.6 253.2l-1 1M166.9 253.2l-1 1M168 245.3l-1.1 1.2M170.3 245.3l-3.4 3.4"/>
<path d="M170.7 253.7l-.4 .5M172.5 245.3l-5.6 5.6M173.1 247l-6.2 6.1M173.1 249.2l-5.1 5M173.7 250.7l-2.9 3M176 250.7l-3.4 3.4M178.2 250.7l-3.4 3.5M180.2 257l-.5 .4M181.4 245.3l-2.3 2.3M182.5 246.5l-3.4 3.4M182.5 248.7l-5.6 5.5M182.6 250.7l-4.4 4.6"/>
<path d="M183.4 257l-3.7 2.2M184.9 250.7l-4.6 4.6M185 252.7l-2.4 2.6M185.4 253l2.6 1.5M185.5 254.5l-.6 .6M186.6 257l-5.9 3.5M187.1 250.7l-1.9 1.9M187.3 258.4l-3.5 2.1M187.3 254.9l-.4 .5M188.1 252.7l2.3 1.3M189.4 250.7l-1.9 1.9M189.7 254.7l-2.1 2.2"/>
<path d="M190.4 251.8l-.8 .8M191.4 255.3l-3.6 3.6M191.9 257l-4.1 4.1M192.2 258.9l-4.1 4.2M102.7 261.5l3.6 2 .4-.2M102.7 265.2l4.9 2.8M102.7 263.4l8 4.6M103.3 267.3l1.1 .5M106.7 263.8l7.1 4.2M109.1 260.1l-1 .5M109.9 263.3l-.7 .3M109.9 263.8l2.7 1.6"/>
<path d="M113 270.4l-.9 1.2M114.7 269.9l-.3 .1M116.1 263.9l-.9 1M116.1 268.1l-2.6 4.4M117.1 265.2l-5 4.8M117.1 267.3l-.5 .5M117.9 268.1l-2.6 4.6M119.8 268.1l-2.7 4.4M121.5 268.1l-2.5 4.3M122.9 261.1l-5.9 3.4M122.9 263l-4.8 2.7M123.1 264.7l-.3 .1"/>
<path d="M123.3 268.1l-2.3 4M124.6 269.1l-1.5 2.7M124.7 261.9l-1 .6M127.9 261.9l-1 .6M131.1 261.9l-1.1 .6M134.1 261.9l-.9 .6M137.3 261.9l-1 .6M137.4 278.2h25.5M178.2 264.1l-.1 .2M179.6 268.1l-1.5 2.6M180.3 264.1l-2.2 2.3M181.5 268.1l-2.4 3.9"/>
<path d="M182.6 264.1l-3.1 3.2M183.3 268.1l-2.3 4M184.5 266.7l-1.4 1.4M184.8 264.1l-4 4M185 268.1l-2.2 3.9M185.4 265.7l1.5 .9M185.5 265.7l-1 .9M186.7 266.7l-1.4 1.4M186.8 268.1l-2 3.5M187.1 264.9l3 1.7M187.3 263.8l-.9 .9M187.6 260.1l-3.2 1.8"/>
<path d="M188 269.4l-.9 1.5M189 266.7l-1.4 1.4M190.2 264.9h.2M190.4 267.4l-2.4 2.5M192.2 261.2l-3.5 3.5"/>
</g>
<path d="M192.4 268.3a22.2 22.2 0 0 1-17.3 3.3l-7.8-1.9a72.7 72.7 0 0 0-16.3-3.5 52.1 52.1 0 0 0-16.4 2.5l-10.5 2.8a36 36 0 0 1-10.3 1l-2.4-.4-2.4-.6" fill="none" stroke="#00f" stroke-width=".24"/>
<text font-size="6.9" x="334.4" y="277.9">A3</text>
<text font-size="3.5" fill="#808080" x="131.2" y="144.3">M6</text>
<g font-size="3.4">
<text x="54" y="103.7">I/O CONNECTOR B</text>
<text x="145.8" y="104.6">4x90.0°</text>
<text x="304.4" y="112.3">1) I/O</text>
<text x="326.8" y="110.2">- M8 female panel mount connector, 8pin</text>
<text x="69.6" y="114.7">I/O CONNECTOR A</text>
<text x="211.5" y="114.4">Teaching Button</text>
<text x="306.6" y="116.4">Connector</text>
<text x="326.8" y="114.4">- Spec : 76 6618 1111 00008-0200</text>
<text x="326.8" y="118.7">- Maker : Binder</text>
<text x="304.4" y="130.2">2) Cable</text>
<text x="326.8" y="126.1">- M8 male cable connector, 8pin</text>
<text x="326.8" y="130.3">- Spec : 77 3405 0000 50008-0200</text>
<text x="200.2" y="134.7" transform="rotate(68 200.2 134.7)">45.0°</text>
<text x="326.8" y="134.6">- Maker : Binder</text>
<text x="326.8" y="140.1">- M8 Protecting cap</text>
<text x="304.4" y="144.1">3) CAP</text>
<text x="326.8" y="144.3">- Spec : 08 2441 000 000</text>
<text x="326.8" y="148.6">- Maker : Binder</text>
<text x="326.8" y="166.5">- M8 male panel mount connector, 8pin</text>
<text x="304.4" y="168.6">1) I/O</text>
<text x="306.6" y="172.7">Connector</text>
<text x="326.8" y="170.7">- Spec : 76 6319 1111 00008-0200</text>
<text x="326.8" y="175">- Maker : Binder</text>
<text x="326.8" y="182.5">- M8 female cable connector</text>
<text x="194.6" y="187.3">Ø6</text>
<text x="205.8" y="187.3">PIN HOLE DP5.5mm</text>
<text x="304.4" y="186.4">2) Cable</text>
<text x="326.8" y="186.7">- Spec : 77 3406 0000 50008-0200</text>
<text x="326.8" y="190.9">- Maker : Binder</text>
<text x="183" y="196.2">4xM6 TAP DP9</text>
<text x="180.7" y="203.8">PCD 50</text>
<text x="304.4" y="200.3">3) CAP</text>
<text x="326.8" y="198.5">- M8 knurling cap</text>
<text x="326.8" y="202.7">- Maker : Rainbow-Robotics</text>
<text x="304.5" y="217.4">NOTE</text>
<text x="145.4" y="223.3">Ø63</text>
<text x="309.6" y="223.3">1)</text>
<text x="314.6" y="223.4">This drawing is a &quot;Tool flange set-up&quot; drawing.</text>
<text x="144.1" y="230.7">Ø31.5</text>
<text x="309.1" y="229.9">2)</text>
<text x="314.3" y="230.1">Mechanical interfaces : ISO 9409-1-50-4-M6</text>
<text x="141.2" y="237.9">C1</text>
<text x="194.8" y="239.6" transform="rotate(-90 194.8 239.6)">5.5</text>
<text x="331.1" y="242.8">Tool flange set up_RB3-1200E/RB5-850E(U-Version)</text>
<text x="141.2" y="250.2" transform="rotate(-90 141.2 250.2)">8</text>
<text x="362.2" y="251.4">-</text>
<text x="398.7" y="251.4">-</text>
<text x="94.7" y="255.6" transform="rotate(-90 94.7 255.6)">15.2</text>
<text x="336.9" y="262.7">1:1</text>
<text x="358.8" y="262.7">-</text>
<text x="375.7" y="260.2">T.K AHN</text>
<text x="391.7" y="260.2">2024.01.18</text>
<text x="381.3" y="267.2">-</text>
<text x="398.7" y="267.2">-</text>
<text x="375.4" y="274.1">J.W HEO</text>
<text x="391.7" y="274.1">2024.01.18</text>
<text x="140.1" y="277.4">SECTION A-A</text>
<text x="358.8" y="276.6">-</text>
<text x="378.2" y="280.9">1 of 1</text>
</g>
<g font-size="3.4" fill="#00b800">
<text x="304.3" y="102.1">I/O Connector B</text>
<text x="304.3" y="158.5">I/O Connector A</text>
</g>
<g font-size="3.4" fill="#f00">
<text x="95.5" y="170.3">A</text>
<text x="205.5" y="170.3">A</text>
</g>
<text font-size="3.1" x="348.1" y="15.5">REVISIONS</text>
<g font-size="2.8">
<text x="308.9" y="21.1">ECN</text>
<text x="321.2" y="21.1">부호</text>
<text x="332.6" y="21.1">날짜</text>
<text x="358.4" y="21.1">내용</text>
<text x="382.5" y="21.1">수정자</text>
<text x="396.7" y="21.1">승인자</text>
</g>
<g font-size="2.5">
<text x="311" y="26.4">-</text>
<text x="323.3" y="26.4">-</text>
<text x="329.7" y="26.4">2022.00.00</text>
<text x="344" y="26.4">-</text>
<text x="386.2" y="26.4">-</text>
<text x="396.2" y="26.4">J.W HEO</text>
</g>
<g font-size="2.4" fill="#00b800">
<text x="198.8" y="184.9">+0.03</text>
<text x="199.7" y="187.3">0</text>
<text x="152.6" y="220.8">0</text>
<text x="151.6" y="223.3">-0.05</text>
<text x="152.4" y="228.3">+0.03</text>
<text x="153.3" y="230.7">0</text>
</g>
<g font-size="1.7">
<text x="332.9" y="239.4">PART NAME</text>
<text x="332.9" y="248">DRAWING NO.</text>
<text x="391.7" y="248">Rev</text>
<text x="332.9" y="256.7">SCALE</text>
<text x="346.7" y="256.8">MATERIAL</text>
<text x="374.4" y="256.7">DRN. BY</text>
<text x="305.8" y="260.5">REPRODUCED WITHOUT PRIOR</text>
<text x="306.8" y="258.3">THIS DRAWING MAY NOT BE</text>
<text x="309.8" y="262.5">WRITTEN APPROVAL.</text>
<text x="374.5" y="263.6">CHK'D. BY</text>
<text x="310" y="268">TOLERANCE UNLESS</text>
<text x="309" y="270.1">OTHERWISE SPECIFIED:</text>
<text x="310.9" y="272.1">XXX :</text>
<text x="311.5" y="274.3">XX :</text>
<text x="321.2" y="274.3">±0.1</text>
<text x="321.6" y="272.1">±0.2</text>
<text x="332.9" y="270.6">SIZE</text>
<text x="346.7" y="270.6">REFERENCE</text>
<text x="374.5" y="270.6">APPR'D BY</text>
<text x="311.3" y="280.5">ANGLE :</text>
<text x="311.4" y="278.5">X.X :</text>
<text x="312" y="276.3">X :</text>
<text x="320" y="278.5">±0.05</text>
<text x="320.4" y="280.5">±0.5°</text>
<text x="320.7" y="276.3">±0.1</text>
<text x="374.4" y="277.1">Page</text>
<text x="313.9" y="284.7">단위 : MM</text>
<text x="343.9" y="284.5">COPYRIGHT (C) RAINBOW ROBOTICS CORP. ALL RIGHTS RESERVED.</text>
</g>
</svg>
